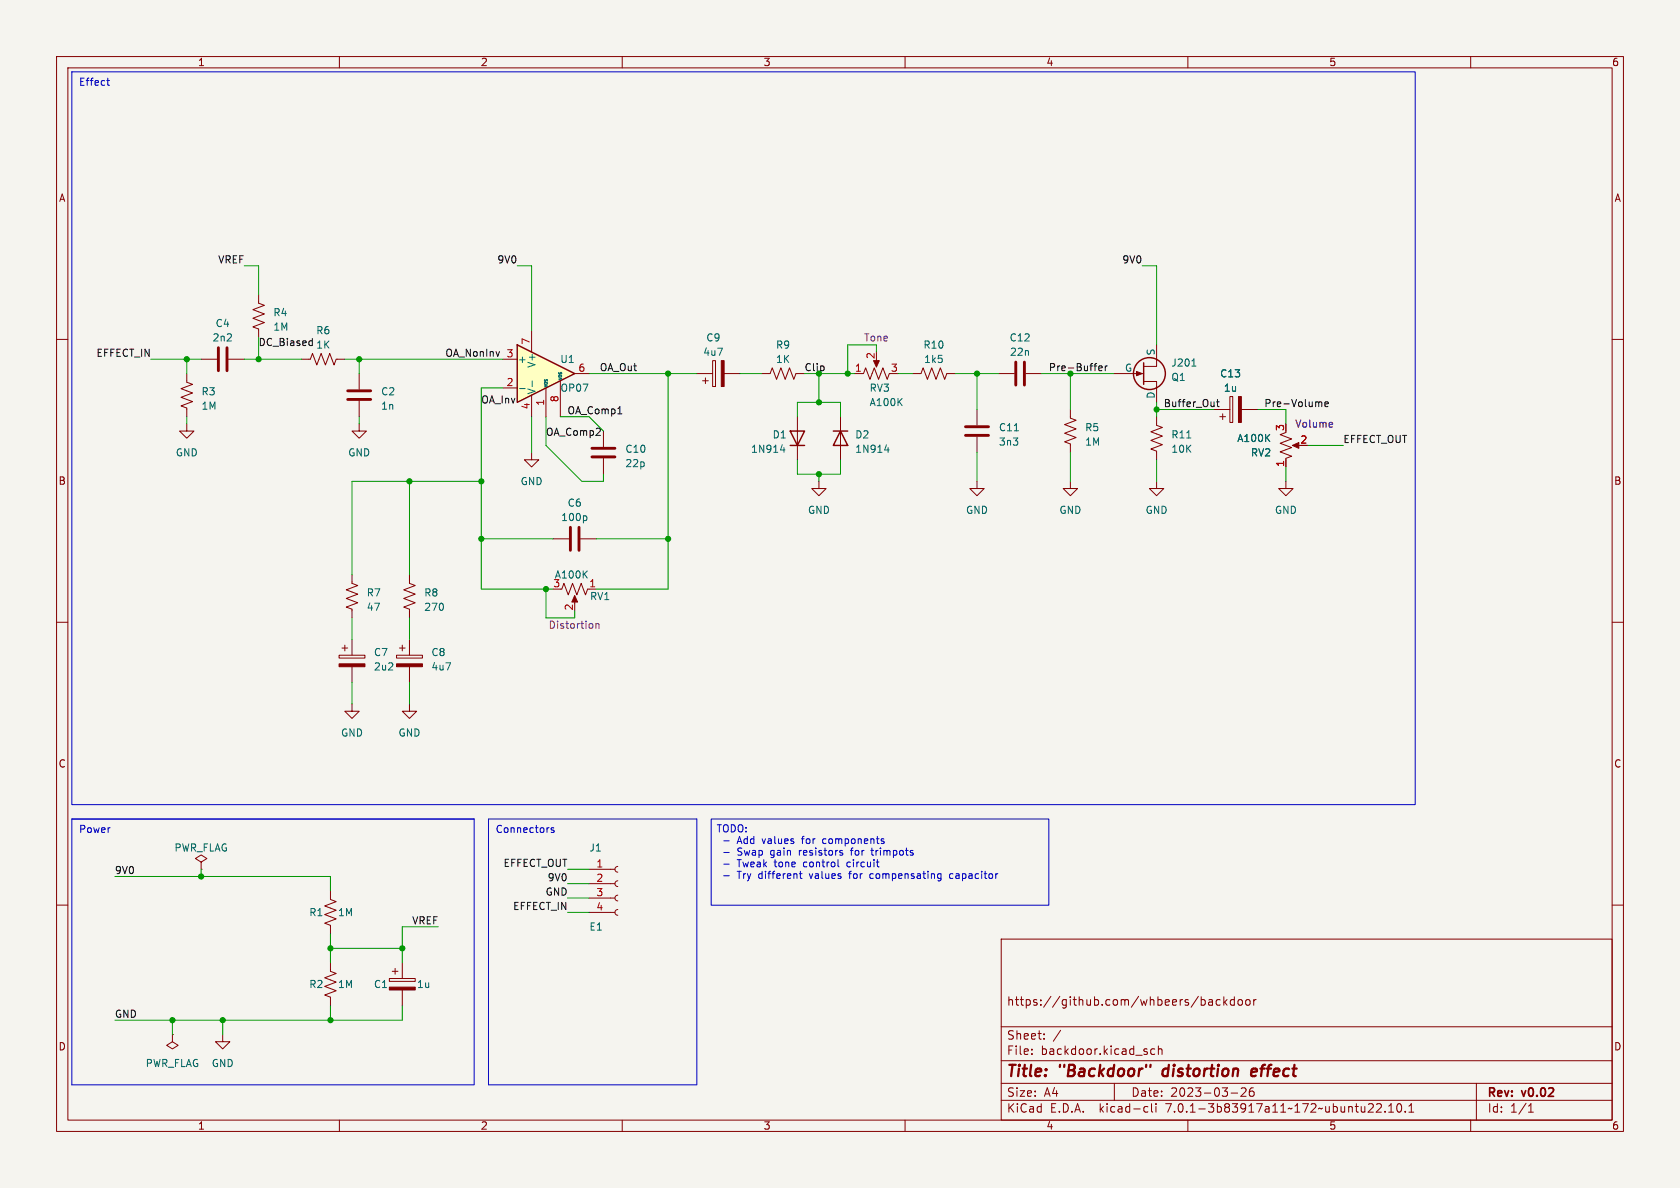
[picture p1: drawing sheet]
<svg xmlns="http://www.w3.org/2000/svg" width="297mm" height="210mm" viewBox="0 0 297 210" stroke-linecap="round" stroke-linejoin="round" font-family="sans-serif">
<path d="M0 0h297v210h-297z" fill="#f5f4ef" stroke="#f5f4ef" stroke-width=".18"/>
<g fill="none" stroke="#840000" stroke-width=".18">
<path d="M10 10h277v190h-277zM12 12h273v186h-273zM60 10v2M110 10v2M160 10v2M210 10v2M260 10v2M10 60h2M285 60h2M33 66v1.6l1 .3-2 .8 2 .8-2 .7 2 .8-2 .8 1 .3v1.6M33 74.9v1.3h1.3l-1.3 1.3-1.3-1.3h1.3M35.6 63.5h2.8"/>
<path d="M40.4 63.5h2.8M123.2 66h2.8M124.2 67.3h1M124.7 66.8v1M126 63.8h.5v4.5h-.5zM128 66h2.8M151.1 66h1.6l.3-1 .8 2.1 .8-2.1 .7 2.1 .8-2.1 .7 2.1 .4-1.1M154.9 63.5v1M214.6 72.4h2.8M215.6 73.7h1.1M216.2 73.2v1M217.4 70.1h.5v4.6h-.5z"/>
<path d="M219.5 72.4h2.7M10 110h2M59.9 115.8h4.6v.5h-4.6zM60.5 114.6h1M61 114v1.1M62.2 101.6v1.5l1 .4-2 .8 2 .7-2 .8 2 .8-2 .7 1 .4v1.5M62.2 113v2.8M62.2 117.9v2.8M70.1 115.8h4.6v.5h-4.6zM70.6 114.6h1M71.1 114v1.1M72.4 113v2.8"/>
<path d="M72.4 117.9v2.8M285 110h2M62.2 124.5v1.2h1.3l-1.3 1.3-1.2-1.3h1.2M72.4 124.5v1.2h1.3l-1.3 1.3-1.3-1.3h1.3M10 160h2M35.6 152.4l1-.6-1-.7-1.1 .7 1.1 .6v1.3M35.6 153.7h.1M58.4 157.5v1.5l1 .4-2 .7 2 .8-2 .8 2 .7-2 .8 1 .4v1.5M104.1 158.8h4.6M104.1 156.2h4.6M104.1 153.7h4.6M109.2 158.2l-.3 .2-.2 .3 .2 .4 .3 .2"/>
<path d="M109.2 155.7l-.3 .1-.2 .4 .2 .4 .3 .1M109.2 153.2l-.3 .1-.2 .4 .2 .3 .3 .2M285 160h2M58.4 170.2v1.5l1 .4-2 .7 2 .8-2 .8 2 .7-2 .8 1 .4v1.5M68.8 173h4.6v.5h-4.6zM69.3 171.7h1.1M69.8 171.2v1M71.1 170.2v2.8M71.1 175v2.8M104.1 161.3h4.6M109.2 160.8l-.3 .1-.2 .4 .2 .3 .3 .2M177 166h108v32h-108z"/>
<path d="M212.8 176.7l.3 .3v.4l-.3 .3M213.7 176.8h.6l.1 .9M214.4 177.1h-.5a.29 .29 0 0 0-.3 .3 .29 .29 0 0 0 .3 .3l.5-.1M215.7 176.8l-.4-.1-.3 .3v.4l.1 .2h.6M216.4 176.2v1.5M216.5 177.1l.4 .6M216.9 176.7l-.5 .6M218.2 176.8l-.4-.1-.3 .3v.4l.1 .2h.6M218.2 176.2v1.5M218.9 176.8l.2-.1 .5 .1v.6l-.1 .2-.4 .1-.2-.1zM220.4 176.8l.3-.1 .3 .3v.4l-.3 .3-.3-.1-.2-.2v-.4zM221.6 176.7v1"/>
<path d="M222.1 176.7l-.3 .1-.2 .2M30.5 182.9v1.3l1 .6-1 .6-1-.6 1-.6M30.5 182.9h.1M39.4 182.9v1.3h1.2l-1.2 1.2-1.3-1.2h1.3M60 198v2M110 198v2M160 198v2M177 194.5h108M177 191.5h108M177 187.5h108M177 181.5h108M182.4 186.3v.1"/>
<path d="M182.4 185.5v.1M184.6 183.6v.1M184.6 182.8v.1M197 191.5v3M202.5 195.6l.4 .1M202.9 196.5l-.4 .1M203.6 195.1v1.3l.2 .2M204.1 185.5l-.4-.1-.3 .3v.4l.2 .2h.5M204.4 195.1v.1M204.4 195.6v1M204.8 185.5l.2-.1 .4 .1v.9M204.8 184.9v1.5"/>
<path d="M210 198v2M217.6 193.2h1.2M219.4 192.4l.6-.1 .2 .1 .1 .3-.9 1.1h.9M221.6 192.3a.59 .59 0 0 0-.7 .6v.6l.1 .2 .4 .1 .2-.1 .1-.5-.1-.3h-.5l-.2 .3M241.9 196.6h.9M242.7 195.2v.5M243.4 195.2l.5-.1 .2 .1 .1 .3-.9 1.1h.9M244.9 196.5v.1M245.5 196.6h.9M245.5 195.5l.4-.4v1.5M247.1 195.2l.2-.1a.81 .81 0 0 1 .6 .6 .81 .81 0 0 1-.3 .8l-.2 .1a.81 .81 0 0 1-.6-.6 .81 .81 0 0 1 .3-.8zM248.4 196.5v.1"/>
<path d="M249.1 196.6h.8M249.1 195.5l.4-.4v1.5M260 198v2M261 191.5v6.5M270.2 196.6h.9M270.2 195.5l.4-.4v1.5"/>
</g>
<path d="M205.6 189.3v.7M222 188.9l-.6 .1-.2 .9 .2 .3h.4M222.2 189.4l-1 .2" fill="none" stroke="#840000" stroke-width=".4"/>
<g fill="#840000" stroke="#840000" stroke-width=".18">
<path d="M154.4 63.8h1l-.5 1.1z"/>
<path d="M127.5 63.8h.5v4.5h-.5z"/>
<path d="M70.1 117.3h4.6v.6h-4.6z"/>
<path d="M59.9 117.3h4.6v.6h-4.6z"/>
<path d="M68.8 174.5h4.6v.5h-4.6z"/>
<path d="M218.9 70.1h.6v4.6h-.6z"/>
</g>
<path d="M38.6 61.5v4M40.1 61.5v4" fill="none" stroke="#840000" stroke-width=".51"/>
<path d="M91.4 61l10.2 5-10.2 5.1z" fill="#ffffc2"/>
<g fill="none" stroke="#840000" stroke-width=".25">
<path d="M91.4 61l10.2 5-10.2 5.1zM139.7 76.2h2.5l-1.2 2.5zM139.7 78.7h2.5M147.3 76.2h2.6M148.6 76.2l1.3 2.5h-2.6zM202.2 64.1v3.8"/>
<circle cx="203.2" cy="66" r="2.82"/>
</g>
<g fill="none" stroke="#840000" stroke-width=".18">
<path d="M45.7 52.1v1.5l1 .4-2 .7 2 .8-2 .8 2 .7-2 .8 1 .4v1.5M94 58.4v3.8M53.3 63.5h1.6l.3-1 .8 2 .8-2 .7 2 .8-2 .8 2 .3-1h1.6M63.5 74.9v1.3h1.3l-1.3 1.3-1.3-1.3h1.3M63.5 66v2.8M63.5 70.9v2.8M88.9 68.6h2.5M88.9 63.5h2.5M94 69.9v3.8M96.5 68.6v5.1M99.1 67.3v6.4M101.6 66h2.5"/>
<path d="M106.7 76.2v2.8M134.6 66h1.5l.4-1 .8 2.1 .7-2.1 .8 2.1 .8-2.1 .7 2.1 .4-1.1h1.5M141 73.7v7.6M148.6 73.7v7.6M161.3 66h1.5l.4-1 .8 2.1 .7-2.1 .8 2.1 .7-2.1 .8 2.1 .4-1.1h1.5M172.7 72.4v2.8M172.7 77.2v2.8M176.5 66h2.8M181.4 66h2.7M189.2 72.4v1.5l1 .4-2 .8 2 .7-2 .8 2 .7-2 .8 1 .4v1.5M196.8 66h5.4M202.2 67.4h2.3v3.7"/>
<path d="M204.5 73.7v1.5l1 .4-2 .7 2 .8-2 .8 2 .7-2 .8 1 .4v1.5M204.5 61v3.8h-2.3M214.6 72.4h2.8M219.5 72.4h2.7M227.3 76.5l-1 .3 2 .8-2 .8 2 .7-2 .8 2 .7-1 .4v1.6M228.9 78.7h1M94 80v1.3h1.2l-1.2 1.3-1.3-1.3h1.3M97.8 95.3h2.8M102.6 95.3h2.8M106.7 81v2.8M144.8 85.1v1.3h1.2l-1.2 1.2-1.3-1.2h1.3M172.7 85.1v1.3h1.3l-1.3 1.2-1.3-1.2h1.3"/>
<path d="M189.2 85.1v1.3h1.3l-1.3 1.2-1.2-1.2h1.2M204.5 85.1v1.3h1.2l-1.2 1.2-1.3-1.2h1.3M227.3 85.1v1.3h1.3l-1.3 1.2-1.2-1.2h1.2M72.4 101.6v1.5l1 .4-2 .8 2 .7-2 .8 2 .8-2 .7 1 .4v1.5M99.1 104.1h.2l.4-1 .8 2.1 .7-2.1 .8 2.1 .7-2.1 .8 2.1 .4-1.1M101.6 105.7v1M104.1 104.1h1.3"/>
</g>
<path d="M91.9 68.7h.9M94.1 67.4v.9M138 79.5h.8M138.6 79.1v.9M156.4 79.5h.8M157 79.1v.9M210.7 64.7h.7M103.6 91.2l.1 .2-.1 .6" fill="none" stroke="#006464" stroke-width=".18"/>
<path d="M61.5 70.6h4M61.5 69.1h4M104.6 79.2h4.1M170.7 77h4.1M170.7 75.4h4.1M179.6 64v4.1M181.1 64v4.1M100.8 93.2v4.1M102.4 93.2v4.1M104.6 80.8h4.1" fill="none" stroke="#840000" stroke-width=".51"/>
<g fill="#840000" stroke="#840000" stroke-width=".18">
<path d="M101.6 105.3l.5 1.1h-1z"/>
<path d="M228.5 78.7l1.1-.5v1z"/>
<path d="M200.9 65.7l1 .3-1 .4z"/>
</g>
<path d="M235.4 74.7l.2 .3-.6 .1M235.5 75.5h-.1M105.3 110.2v.9M105.3 110.4l.2-.2 .3 .1 .1 .8" fill="none" stroke="#840084" stroke-width=".18"/>
<path d="M55.2 59.8v1.3M55.1 60.2l.1 .1M55.2 61l-.1 .1M109.2 73.2h.7M194.2 65.1l.7-.1-.1-.3h-.4l-.2 .2 .1 .6h.5M195.4 64.7v.8M195.8 64.7l-.4 .2M215.1 71h.4M215.2 70.6v1.1l.3 .2M233.3 71l.4 .2v.7M234.2 71.5l.6-.2v-.2l-.4-.1-.2 .2 .1 .6h.5" fill="none" stroke="#0f0f0f" stroke-width=".18"/>
<g fill="none" stroke="#0000c2" stroke-width=".18">
<path d="M12.7 12.7h237.5v129.5h-237.5zM18.9 14.2h.5M19 14.9l.4 .2M12.7 144.8h71.1v47h-71.1zM86.4 144.8h36.8v47h-36.8zM97.9 146.4l-.3-.1-.2 .2 .1 .2 .4 .1v.3h-.5M125.7 144.8h59.7v15.2h-59.7zM128 148.6h.9M128 150.7h.9M128 152.8h.9M128 154.8h.9M141.3 154.4h.5"/>
<path d="M141.5 154v1.1l.3 .2M148.2 152v1.1l.1 .1M148.6 150.8h.3l.1 .2-.2 .2h-.2M155.3 153.2h.1M156 148.7l.3 .1v.1l-.2 .2h-.2M156 148.3h.3M161.4 150.8v.3M165.8 155.2l.2 .1 .4-.1M166.4 154.5l-.4-.1-.2 .2M166.4 154.4v1.1l-.3 .2h-.3M168 154.5l-.1 .2 .1 .5M176.3 154.4h.1"/>
</g>
<g fill="none" stroke="#009600" stroke-width=".18">
<path d="M43.2 47h2.5v5.1M45.7 59.7v3.8M91.4 47h2.6v11.4M201.9 47h2.6v14M26.7 63.5h8.9M33 63.5v2.5M33 73.7v1.2M43.2 63.5h10.1M61 63.5h27.9M63.5 63.5v2.5M63.5 73.7v1.2M88.9 68.6h-3.8v35.5h12.7"/>
<path d="M94 73.7v6.3M96.5 73.7v5l6.4 6.4h3.8v-1.3M99.1 73.7h5l2.6 2.5M104.1 66h19.1M118.1 66v38.1h-12.7M130.8 66h3.8M141 73.7v-2.6h7.6v2.6M151.1 66h-6.3v5.1M154.9 62.2v-1.2h-5v5M158.7 66h2.6M168.9 66h7.6M172.7 66v6.4"/>
<path d="M184.1 66h12.7M189.2 66v6.4M204.5 71.1v2.6M204.5 72.4h10.1M222.2 72.4h5.1v2.5M231.1 78.7h6.4M72.4 85.1v16.5M85.1 85.1h-22.9v16.5M85.1 95.3h12.7M105.4 95.3h12.7M141 81.3v2.5h7.6v-2.5M144.8 83.8v1.3"/>
<path d="M172.7 80v5.1M189.2 80v5.1M204.5 81.3v3.8M227.3 82.6v2.5M62.2 109.2v3.8M72.4 109.2v3.8M96.5 104.1v5.1h5.1v-1.2M62.2 120.7v3.8M72.4 120.7v3.8M20.3 154.9h38.1v2.6M35.6 153.7v1.2M100.3 158.8h3.8"/>
<path d="M100.3 153.7h3.8M100.3 156.2h3.8M58.4 167.6h12.7M58.4 165.1v5.1M58.4 177.8v2.5M71.1 177.8v2.5h-50.8M77.5 163.8h-6.4v6.4M100.3 161.3h3.8M30.5 180.3v2.6M39.4 180.3v2.6"/>
</g>
<g fill="#009600" stroke="#009600" stroke-width=".18">
<circle cx="144.8" cy="83.8" r=".46"/>
<circle cx="144.8" cy="71.1" r=".46"/>
<circle cx="149.9" cy="66" r=".46"/>
<circle cx="30.5" cy="180.3" r=".46"/>
<circle cx="58.4" cy="167.6" r=".46"/>
<circle cx="58.4" cy="180.3" r=".46"/>
<circle cx="39.4" cy="180.3" r=".46"/>
<circle cx="33" cy="63.5" r=".46"/>
<circle cx="35.6" cy="154.9" r=".46"/>
<circle cx="63.5" cy="63.5" r=".46"/>
<circle cx="45.7" cy="63.5" r=".46"/>
<circle cx="189.2" cy="66" r=".46"/>
<circle cx="204.5" cy="72.4" r=".46"/>
<circle cx="172.7" cy="66" r=".46"/>
<circle cx="85.1" cy="95.3" r=".46"/>
<circle cx="85.1" cy="85.1" r=".46"/>
<circle cx="72.4" cy="85.1" r=".46"/>
<circle cx="96.5" cy="104.1" r=".46"/>
<circle cx="118.1" cy="95.3" r=".46"/>
<circle cx="71.1" cy="167.6" r=".46"/>
<circle cx="118.1" cy="66" r=".46"/>
</g>
<g font-size="2.8" fill="#840000">
<text x="178" y="190.8">Title:</text>
<text x="187.4" y="190.8">&quot;Backdoor&quot;</text>
<text x="206.3" y="190.8">distortion</text>
<text x="222.6" y="190.8">effect</text>
</g>
<g font-size="2.1" fill="#840000">
<text x="178" y="177.9">https://github.com/whbeers/backdoor</text>
<text x="178" y="183.9">Sheet:</text>
<text x="186.2" y="183.9">/</text>
<text x="178" y="186.6">File:</text>
<text x="184" y="186.6">backdoor.kicad_sch</text>
<text x="178" y="196.8">KiCad</text>
<text x="178" y="194">Size:</text>
<text x="184.6" y="194">A4</text>
<text x="185.7" y="196.8">E.D.A.</text>
<text x="194.4" y="196.8">kicad-cli</text>
<text x="200" y="194">Date:</text>
<text x="206.2" y="196.8">7.0.1-3b83917a11~172~ubuntu22.10.1</text>
<text x="206.9" y="194">2023-03-26</text>
<text x="263" y="194.2">Rev:</text>
<text x="263" y="196.8">Id:</text>
<text x="267" y="196.8">1/1</text>
<text x="269.2" y="194.2">v0.02</text>
</g>
<g font-size="1.8" fill="#840000">
<text x="35" y="11.8">1</text>
<text x="85" y="11.8">2</text>
<text x="135" y="11.8">3</text>
<text x="185" y="11.8">4</text>
<text x="235" y="11.8">5</text>
<text x="285" y="11.8">6</text>
<text x="10.4" y="35.8">A</text>
<text x="285.4" y="35.8">A</text>
<text x="10.3" y="85.8">B</text>
<text x="285.3" y="85.8">B</text>
<text x="10.3" y="135.8">C</text>
<text x="285.3" y="135.8">C</text>
<text x="10.3" y="185.8">D</text>
<text x="285.3" y="185.8">D</text>
<text x="35" y="199.8">1</text>
<text x="85" y="199.8">2</text>
<text x="135" y="199.8">3</text>
<text x="185" y="199.8">4</text>
<text x="235" y="199.8">5</text>
<text x="285" y="199.8">6</text>
</g>
<g font-size="1.8" fill="#0000c2">
<text x="14" y="15.2">Effect</text>
<text x="14" y="147.3">Power</text>
<text x="87.6" y="147.3">Connectors</text>
<text x="126.7" y="147.4">TODO:</text>
<text x="130.4" y="149.4">Add</text>
<text x="134.9" y="149.4">values</text>
<text x="142.1" y="149.4">for</text>
<text x="145.8" y="149.4">components</text>
<text x="130.4" y="151.5">Swap</text>
<text x="130.4" y="153.6">Tweak</text>
<text x="130.4" y="155.6">Try</text>
<text x="134.3" y="155.6">different</text>
<text x="136.4" y="151.5">gain</text>
<text x="137.1" y="153.6">tone</text>
<text x="141.5" y="151.5">resistors</text>
<text x="142.3" y="153.6">control</text>
<text x="143.4" y="155.6">values</text>
<text x="150.1" y="153.6">circuit</text>
<text x="150.5" y="155.6">for</text>
<text x="150.8" y="151.5">for</text>
<text x="154.3" y="155.6">compensating</text>
<text x="154.6" y="151.5">trimpots</text>
<text x="168.5" y="155.6">capacitor</text>
</g>
<g font-size="1.8" fill="#0f0f0f">
<text x="38.5" y="46.6">VREF</text>
<text x="87.8" y="46.6">9V0</text>
<text x="198.3" y="46.6">9V0</text>
<text x="16.9" y="63.2">EFFECT_IN</text>
<text x="45.7" y="61.2">DC_Biased</text>
<text x="78.7" y="63.2">OA_NonInv</text>
<text x="106" y="65.7">OA_Out</text>
<text x="185.4" y="65.7">Pre-Buffer</text>
<text x="85.1" y="71.4">OA_Inv</text>
<text x="96.5" y="77.1">OA_Comp2</text>
<text x="100.3" y="73.3">OA_Comp1</text>
<text x="205.7" y="72">Buffer_Out</text>
<text x="223.5" y="72">Pre-Volume</text>
<text x="237.5" y="78.4">EFFECT_OUT</text>
<text x="20.3" y="154.6">9V0</text>
<text x="88.9" y="153.3">EFFECT_OUT</text>
<text x="96.7" y="155.9">9V0</text>
<text x="90.6" y="160.9">EFFECT_IN</text>
<text x="96.3" y="158.4">GND</text>
<text x="72.7" y="163.5">VREF</text>
<text x="20.3" y="180">GND</text>
</g>
<g font-size="1.8" fill="#006464">
<text x="38.1" y="58">C4</text>
<text x="48.3" y="56.1">R4</text>
<text x="48.3" y="58.6">1M</text>
<text x="55.8" y="59.2">R6</text>
<text x="37.5" y="60.5">2n2</text>
<text x="55.8" y="61.8">1K</text>
<text x="91.6" y="64.3">+</text>
<text x="94.8" y="65.1" transform="rotate(-90 94.8 65.1)">V+</text>
<text x="99" y="64.3">U1</text>
<text x="124.3" y="63.1">4u7</text>
<text x="124.8" y="60.5">C9</text>
<text x="137.1" y="61.8">R9</text>
<text x="137.1" y="64.3">1K</text>
<text x="163.2" y="61.8">R10</text>
<text x="163.3" y="64.3">1k5</text>
<text x="178.4" y="60.5">C12</text>
<text x="178.5" y="63.1">22n</text>
<text x="198.8" y="65.8">G</text>
<text x="204.2" y="62.9" transform="rotate(-90 204.2 62.9)">S</text>
<text x="207" y="65">J201</text>
<text x="35.6" y="70">R3</text>
<text x="67.3" y="70">C2</text>
<text x="94.8" y="69.7" transform="rotate(-90 94.8 69.7)">V-</text>
<text x="99" y="69.4">OP07</text>
<text x="153.7" y="69.4">RV3</text>
<text x="153.7" y="71.9">A100K</text>
<text x="204.2" y="70.5" transform="rotate(-90 204.2 70.5)">D</text>
<text x="207" y="67.5">Q1</text>
<text x="215.6" y="66.9">C13</text>
<text x="216.3" y="69.4">1u</text>
<text x="35.6" y="72.6">1M</text>
<text x="67.3" y="72.6">1n</text>
<text x="136.5" y="77.7">D1</text>
<text x="151.1" y="77.7">D2</text>
<text x="176.5" y="76.4">C11</text>
<text x="191.8" y="76.4">R5</text>
<text x="207" y="77.7">R11</text>
<text x="31" y="80.8">GND</text>
<text x="61.5" y="80.8">GND</text>
<text x="110.5" y="80.2">C10</text>
<text x="110.5" y="82.7">22p</text>
<text x="132.7" y="80.2">1N914</text>
<text x="151.1" y="80.2">1N914</text>
<text x="176.5" y="78.9">3n3</text>
<text x="191.8" y="78.9">1M</text>
<text x="207" y="80.2">10K</text>
<text x="218.7" y="78.3">A100K</text>
<text x="221.1" y="80.8">RV2</text>
<text x="92" y="85.9">GND</text>
<text x="100.3" y="89.7">C6</text>
<text x="99.1" y="92.3">100p</text>
<text x="142.8" y="91">GND</text>
<text x="170.7" y="91">GND</text>
<text x="187.2" y="91">GND</text>
<text x="202.5" y="91">GND</text>
<text x="225.3" y="91">GND</text>
<text x="64.8" y="105.6">R7</text>
<text x="74.9" y="105.6">R8</text>
<text x="98" y="102.4">A100K</text>
<text x="104.2" y="106.2">RV1</text>
<text x="64.8" y="108.1">47</text>
<text x="74.9" y="108.1">270</text>
<text x="66" y="116.1">C7</text>
<text x="66" y="118.7">2u2</text>
<text x="76.2" y="116.1">C8</text>
<text x="76.2" y="118.7">4u7</text>
<text x="60.2" y="130.4">GND</text>
<text x="70.4" y="130.4">GND</text>
<text x="30.8" y="150.7">PWR_FLAG</text>
<text x="104.1" y="150.7">J1</text>
<text x="54.6" y="162.1">R1</text>
<text x="59.7" y="162.1">1M</text>
<text x="104.1" y="164.7">E1</text>
<text x="54.6" y="174.8">R2</text>
<text x="59.7" y="174.8">1M</text>
<text x="66" y="174.8">C1</text>
<text x="73.7" y="174.8">1u</text>
<text x="25.7" y="188.8">PWR_FLAG</text>
<text x="37.4" y="188.8">GND</text>
</g>
<g font-size="1.8" fill="#a90000">
<text x="89.5" y="63.2">3</text>
<text x="93.7" y="61" transform="rotate(-90 93.7 61)">7</text>
<text x="102.2" y="65.8">6</text>
<text x="151.1" y="65.8">1</text>
<text x="154.7" y="63.5" transform="rotate(-90 154.7 63.5)">2</text>
<text x="157.4" y="65.8">3</text>
<text x="89.5" y="68.3">2</text>
<text x="96.3" y="71.8" transform="rotate(-90 96.3 71.8)">1</text>
<text x="98.8" y="71.2" transform="rotate(-90 98.8 71.2)">8</text>
<text x="93.7" y="72.4" transform="rotate(-90 93.7 72.4)">4</text>
<text x="227.1" y="76.2" transform="rotate(-90 227.1 76.2)">3</text>
<text x="227.1" y="82.6" transform="rotate(-90 227.1 82.6)">1</text>
<text x="229.8" y="78.5">2</text>
<text x="97.8" y="103.9">3</text>
<text x="101.3" y="108" transform="rotate(-90 101.3 108)">2</text>
<text x="104.1" y="103.9">1</text>
<text x="105.4" y="153.4">1</text>
<text x="105.4" y="156">2</text>
<text x="105.4" y="158.5">3</text>
<text x="105.4" y="161">4</text>
</g>
<text font-size="1.8" fill="#009600" x="142.2" y="65.7">Clip</text>
<g font-size="1.8" fill="#840084">
<text x="152.7" y="60.5">Tone</text>
<text x="228.9" y="75.8">Volume</text>
<text x="96.9" y="111.3">Distortion</text>
</g>
<g font-size=".7" fill="#006464">
<text x="96.9" y="68.5" transform="rotate(-90 96.9 68.5)">VOS</text>
<text x="99.4" y="67.2" transform="rotate(-90 99.4 67.2)">VOS</text>
</g>
</svg>
